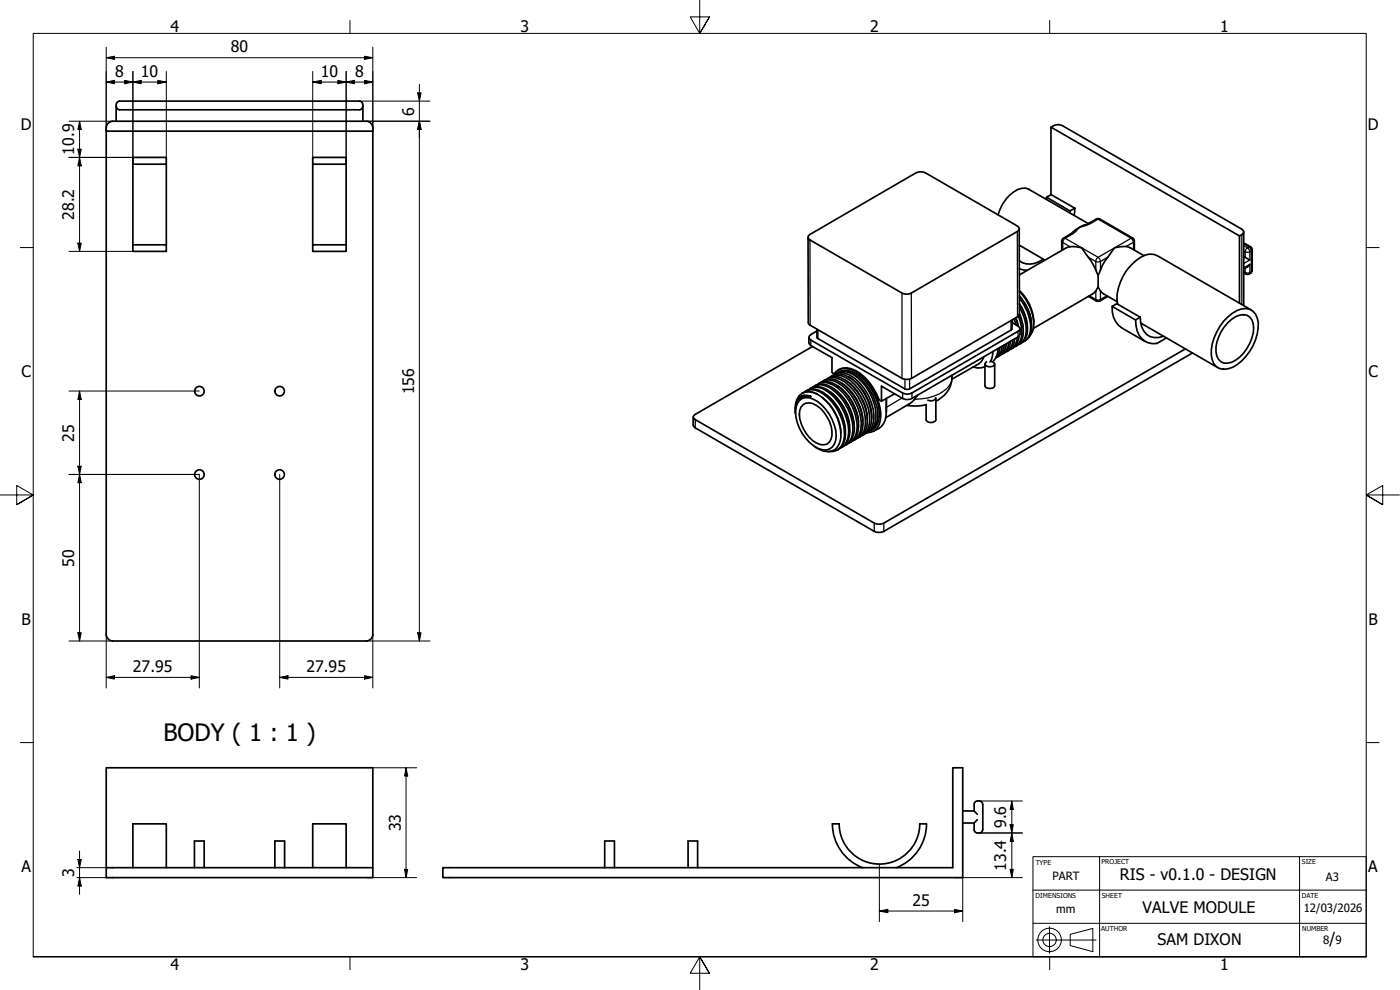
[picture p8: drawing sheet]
<svg xmlns="http://www.w3.org/2000/svg" width="420mm" height="297mm" viewBox="0 0 420 297" stroke-linecap="round" stroke-linejoin="round" font-family="sans-serif">
<!-- layer: Visible (ISO) -->
<g fill="none" stroke="#000" stroke-width=".51">
<path d="M31.9 39.4v150.9a2 2 0 0 0 2 2h76M34.9 31.4v5M34.9 32a.98 .98 0 0 0 1 .9M35.9 30.3h72a.98 .98 0 0 1 .9 1M35.9 30.3a.98 .98 0 0 0-1 1M108.8 32a.98 .98 0 0 1-.9 .9h-72M108.9 31.4v5M109.9 36.4h-76a2.23 2.23 0 0 0-2 3h80a2.27 2.27 0 0 0-2-3M111.9 39.4v150.9a2 2 0 0 1-2 2M315.4 38.1l56.6 32.7 1.1-.8v-.9l-.4-.3-53.7-31a3.1 3.1 0 0 0-3.6 .3v20.3M39.9 47.2h10v2.1h-10zM39.9 49.3v24.2"/>
<path d="M49.9 49.3v24.2M93.9 47.2h10v2.1h-10zM93.9 49.3v24.2M103.9 49.3v24.2M314.1 59.2l1.4-.8 7.1 4.1-1.5 .8zM314.1 59.2v.6M39.9 73.5h10v1.9h-10zM93.9 73.5h10v1.9h-10zM242.6 70.7l32.3-18.8a3.4 3.4 0 0 1 2.8 0l27.6 15.9 .6 .8-.6 .9-31.8 18.4a3.2 3.2 0 0 1-2.8 0l-27.6-15.9-.5-.4zM299.5 64.4a12.1 12.1 0 0 1 6-7.6l2.3-.4 1 .4 17.8 10.3M305.9 68.6l-.1 26.1-32.2 18.8a3.4 3.4 0 0 1-2.9 0l-28-16.3-.2-26M305.9 73.6l7.7 4.4"/>
<path d="M306.1 73.7l-.2 .1M313.1 77.8a6 6 0 0 1-7.2 .5M321.1 63.3v.6M322.6 62.5l-.2 2.1M339.9 71.4l-9.9-5.7h-.9a13.7 13.7 0 0 1-4.6 2.2l-5.6 3.8-.3 .6v2.8M339.9 71.4l.5 .9M340.4 72.3l.1 2.7M343.3 76.7l-4.1-2.4a7.3 7.3 0 0 0-4.7 0l-.4 .6a24.9 24.9 0 0 0-4.5 7.7M372 70.8v20.2M373.3 72.9l2.2 1.3 .3 .7M373.3 69.6v22.1M373.3 76.9l1.8 1.1"/>
<path d="M375.1 79.3l-.7 .8-1.1 .6M375.8 74.9v6.2l-.3 .7-.6 .4M303.7 96.8l2.2 1.4 .2 .5-.6 .7-31.8 18.5a2.75 2.75 0 0 1-2.8 0l-27.6-15.9-.5-.8 .2-.4 2.2-1.5M303.7 96v2.7l-.3 .3-30.9 17.8-.9-.1-26.4-15.2v-2.7M303.7 96.6l.1 .2M303.7 96.2l.3 .7M304.3 95.7l.6 1.8M304.8 95.4l.8 2.4M304.9 95.4l.7 2.5M305.6 94.9a9 9 0 0 1 .3 8l-.7 .8-.8 .4M305.9 94.4a9.7 9.7 0 0 1 .6 7.9l-.6 .8-1.1 .8M305.9 91.4a11.5 11.5 0 0 1 2 9.8 3.6 3.6 0 0 1-1.8 2"/>
<path d="M305.9 88.9a13.1 13.1 0 0 1 3.4 11.2 3.6 3.6 0 0 1-1.9 2.3M305.9 89.5a13.2 13.2 0 0 1 3.2 10.6 3.8 3.8 0 0 1-2.2 2.6M305.9 92.2a10.6 10.6 0 0 1 1.4 9.7l-.7 1-1 .5M305.9 87.4a13.6 13.6 0 0 1 4.1 11.6l-.9 1.8M305.9 87.2a13.6 13.6 0 0 1 4.4 9.4M305.9 88.8a14.1 14.1 0 0 1 3.5 7.3M305.9 91.1a14.5 14.5 0 0 1 2.3 6M305.9 94.2l.5 1 .6 2.8M305.9 82.5l14.6-8.3 1.4-.2 2.7 .3a39.5 39.5 0 0 1 5 8.3M305.9 80.6l1.2 .4 1.2 .1M306.1 98.6v1.7l-.5 .8-31.9 18.5a3.2 3.2 0 0 1-2.8 0l-6.4-3.7v4.5l4-2.2M326.6 88.9l2.5 1.4"/>
<path d="M329.6 86.1l-.7 1.2-1 .9-17.8 10.3M329.6 86.1l1.1 1.7 4.6 2.7M329.6 82.6v3.5M330.1 90.3h-1M332.5 88.9l-2.4 1.4M333.8 91.9a7 7 0 0 0 2.9 6.5l7 4.1M333.8 91.9l1.4-.8 7 4.1-1.4 .8zM335.4 91.3a14.6 14.6 0 0 1 8.2-14.7l1.3-.4 1.3 .1 1.1 .4 28.2 16.3M340.8 96a6.5 6.5 0 0 0 3.8 6.9l1.3 .2 1.3-.1 2.9-1.6M342.2 95.2a5.3 5.3 0 0 0 4.2 6.1h1.3l1.5-.4M342.4 97l23.2 13.3M367.2 96.4a9.9 9.9 0 0 1 6.7-3.8 4.6 4.6 0 0 1 3.7 5.9 15.3 15.3 0 0 1-7.7 11.7 4.3 4.3 0 0 1-5.6-1.1 10.4 10.4 0 0 1 .8-9.4z"/>
<path d="M368.5 96.8a6 6 0 0 1 5.8-2.2 3.8 3.8 0 0 1 1.9 3.9 12.4 12.4 0 0 1-6.6 10.2 3.2 3.2 0 0 1-4.7-3.1 12.5 12.5 0 0 1 3.6-8.8zM373.3 81.8l.8 .5 .8-.1M240.7 118a4.5 4.5 0 0 1 4.4 .2M241.4 117.7a5 5 0 0 1 6.2 1 15.2 15.2 0 0 1 5.7 13.1 4.1 4.1 0 0 1-4.7 3.7M241.8 117.3a5.3 5.3 0 0 1 6.5 1.4 15.4 15.4 0 0 1 5.3 13 4.1 4.1 0 0 1-2.4 3.3M242.6 117a5 5 0 0 1 6.4 1 15 15 0 0 1 5.4 13.6l-.9 1.8-1.5 1.1M242.8 101.2v1.7l.5 .8 6.4 3.6v4.5l.6 .3M243.1 116.6a5.2 5.2 0 0 1 6.5 1.4 14.9 14.9 0 0 1 5.3 12.9 4.1 4.1 0 0 1-2.4 3.4M243.4 119a3.4 3.4 0 0 0-2.9 .2M243.9 116.2a4.9 4.9 0 0 1 6.4 1.1 14.9 14.9 0 0 1 5.4 13.5l-.9 1.8-.9 .9-.6 .3M243.9 103.9l-35.2 20.4-.7 .8 .7 .8 53.7 31.1a3.4 3.4 0 0 0 2.8 0l90.5-52.3M244.3 115.9a5.2 5.2 0 0 1 6.7 1.3 15.4 15.4 0 0 1 5.2 13 4.3 4.3 0 0 1-2.5 3.3"/>
<path d="M245.1 118.2a4.2 4.2 0 0 0-4.6 0 4.2 4.2 0 0 0-1.8 4.2M245.1 118.2a14.6 14.6 0 0 1 7.1 13.8 3.9 3.9 0 0 1-5.8 3.1l-1.9-1.1M245.2 115.4a4.5 4.5 0 0 1 5.6 .6 14.8 14.8 0 0 1 6.2 14l-.6 1.4a3.2 3.2 0 0 1-1.8 1.6M245.6 115.2a3.7 3.7 0 0 1 4-.4 14.6 14.6 0 0 1 7.9 14.6 4.2 4.2 0 0 1-2.5 3.4M246.5 114.7a4.5 4.5 0 0 1 5.6 .6 15.4 15.4 0 0 1 6.3 13.3l-.4 1.4-.7 1.2-1.5 1.1M246.8 119.3a14.5 14.5 0 0 1 5.5 10.7M246.9 114.4a4.5 4.5 0 0 1 5.3 .3 15.2 15.2 0 0 1 6.6 13.9 4.5 4.5 0 0 1-2.5 3.5M247.8 113.9a5.2 5.2 0 0 1 6.3 1.2 14.9 14.9 0 0 1 5.4 13.5l-.9 1.8-1.4 1.2M248.1 118.5a14.5 14.5 0 0 1 5.5 9.6M248.2 113.7a4.4 4.4 0 0 1 5.4 .3 15.2 15.2 0 0 1 6.6 13.9 4.6 4.6 0 0 1-2.6 3.5M249 113.2a5.3 5.3 0 0 1 6.4 1.1 14.8 14.8 0 0 1 5.3 13.5l-.5 1.3a3.4 3.4 0 0 1-1.8 1.7M249.2 117.6a14.5 14.5 0 0 1 5.8 10"/>
<path d="M249.4 113a4.5 4.5 0 0 1 5.4 .2 15.2 15.2 0 0 1 6.6 14 4.5 4.5 0 0 1-2.6 3.4M250.1 112.6a4.1 4.1 0 0 1 5.4-1.7 15.8 15.8 0 0 1 8.7 15 4.1 4.1 0 0 1-4.1 3.9M250.3 112.4a4.7 4.7 0 0 1 5.7 .7 14.9 14.9 0 0 1 6 13.9l-.8 1.9-1.5 1.2M250.3 116.7a14.6 14.6 0 0 1 6 10.5M250.6 112.3a4.5 4.5 0 0 1 5.6 .1 15.2 15.2 0 0 1 6.6 14 4.7 4.7 0 0 1-2.8 3.5M251.3 111.8a5.5 5.5 0 0 1 6.3 1.3 15.1 15.1 0 0 1 5.8 12.6l-.3 1.3M251.4 111.8a4.6 4.6 0 0 1 5.4 .3 15.2 15.2 0 0 1 7 13.7 4 4 0 0 1-2.5 3.3M251.4 111.1a4.8 4.8 0 0 1 5.4 .1 16.5 16.5 0 0 1 7 8.7l.7 .5M251.4 115.7a14.5 14.5 0 0 1 6.2 11M252.5 114.9a14.3 14.3 0 0 1 6.5 11.4M253.5 114a14.4 14.4 0 0 1 6.8 11.8M254.6 113a14.5 14.5 0 0 1 7 12.4"/>
<path d="M266 119.6v4zM275.3 118.6l-1.6 2-7.9 4.7M280.8 119.4a1.45 1.45 0 0 1-2.4 .7M280.9 119.4v6.6a1.7 1.7 0 0 1-3 0v-4.7M285.7 112.6a7.9 7.9 0 0 1-4.8 7.8M295.3 107l-.9 1.6-.6 .5-8.1 4.7M295.6 110l-2.2 .4-1.4-.3M295.6 109.2v6.5a1.7 1.7 0 0 0 2.9 0v-6.5M297.5 108.4l.6 .2 .3 .4v.5a1.87 1.87 0 0 1-2.7-.1v-.4l.4-.4M298 105.5l-.4 2.2-.5 .9M299.6 104.6a6 6 0 0 1-1.7 4M300.1 104.2a4.2 4.2 0 0 1-1.1 3"/>
<path d="M300.8 103.9a4.4 4.4 0 0 1-2 3.5M301.4 103.5a4.2 4.2 0 0 1-2.2 3.7M302.1 103.1a4.5 4.5 0 0 1-2.5 3.9M302.8 102.7a4.1 4.1 0 0 1-2.3 3.7M303.3 102.3a4.3 4.3 0 0 1-2.4 3.9M304 102a4 4 0 0 1-2.2 3.6M304.5 101.6a4.2 4.2 0 0 1-2.3 3.9M305.4 101.2a4.2 4.2 0 0 1-2.3 3.7M305.8 100.9a4.2 4.2 0 0 1-2.3 3.8M357.9 105.9l-92.7 53.5a3.4 3.4 0 0 1-2.8 0l-53.7-31-.7-.8v-2.5M238.7 122.4a3.2 3.2 0 0 1 1.2-3.2 3.2 3.2 0 0 1 3.5-.2 3.5 3.5 0 0 0-4.6 3.2v1.9M238.7 122.4v.8"/>
<path d="M239.9 120.2a3.5 3.5 0 0 1 4.3-.4 12.9 12.9 0 0 1 6.6 12.3 3.5 3.5 0 0 1-5.3 2.4 12.7 12.7 0 0 1-6.6-12.2l.4-1.2zM241 121.4a3.5 3.5 0 0 1 4.1 .3 9.9 9.9 0 0 1 4.3 10 2.73 2.73 0 0 1-4.3 1.3 10.5 10.5 0 0 1-5.1-9.9l.4-1zM263.1 127a4.2 4.2 0 0 1-2.1 2.3M263.1 127l-1.3 1.5M266 123.6a5.6 5.6 0 0 1-3.9 5.9M277.9 121.5a14.8 14.8 0 0 1-5.7 .2M249.8 247.2a14.1 14.1 0 0 0 9.1 13.2M249.8 247.2h2M251.8 247.2a12.1 12.1 0 0 0 12.1 12.1 12.1 12.1 0 0 0 12.1-12.1M276 247.2h2M278.1 247.2a14.1 14.1 0 0 1-9.2 13.2M288.9 243.3h3.5"/>
<path d="M292.4 246.9v2a.98 .98 0 0 0 .9 1M292.4 241.3v2l.9 1M293.3 245.9l-.9 1h-3.5M293.3 249.9h.6M293.3 240.3h.6M293.3 240.3a.98 .98 0 0 0-.9 1M293.9 240.3a.98 .98 0 0 1 1 1M294.9 248.9a.98 .98 0 0 1-1 1M295 241.3v7.7M31.9 260.3h80v3h-80v-32.9h80v29.9M39.9 260.3v-13.1h10v13.1M58.4 260.3v-8h2.9v8"/>
<path d="M82.5 260.3v-8h2.9v8M93.9 260.3v-13.1h10v13.1M132.9 260.3h153v-29.9h3v32.9h-156zM181.5 260.3v-8h2.9v8M206.5 260.3v-8h2.9v8"/>
<circle cx="59.8" cy="117.4" r="1.43"/>
<circle cx="83.9" cy="117.4" r="1.43"/>
<circle cx="59.8" cy="142.4" r="1.43"/>
<circle cx="83.9" cy="142.4" r="1.43"/>
</g>
<!-- layer: Visible Narrow (ISO) -->
<g fill="none" stroke="#000" stroke-width=".38">
<path d="M243.1 72v25.6M305.3 69.5l.1 25.5M319.2 71.5h.5l-.7 .7v.6l-.4-.5M321.1 74l-2.1-1.2v2.1M326.6 77.2l2.3 1.3M326.8 67h.5M327.3 67l-3.4 1.2a3.5 3.5 0 0 1-2.3 2h-.2M327.3 67l2.3-1.2 9.9 5.7-9.9 5.7-9.9-5.7 2.2-1.3M328.9 78.5v2.5M329.1 65.7h1M329.2 77.5l.4-.3 .7 1.3h-1.4zM332.5 77.1l-2.2 1.4v2.5"/>
<path d="M337.9 74l2.3-1.3v2.2M339.9 71.4l-.4 .1 .7 1.2 .2-.4M340.4 74.9v.1M372.7 70.4v21M373.3 79l1.8-1v-2.4l.4-.3v6.2l-.4 .3v-2.5l-1.8 1.1M373.3 73.2l1.5 .9-.4 .2-1.1-.6M373.3 75.3l.4 .3M373.7 75.6v1.6l-.4 .2M374 74.7l.4-.4 .7 1.3h-1.4zM375.3 74l-.5 .1 .7 1.2 .3-.4M245.5 98.9v2.7M270.7 87.9v25.6"/>
<path d="M273.5 87.9l.1 25.6M303.4 96.2v2.8M305.5 99.4l.1 1.7M326.7 88.9l.1 .1M327 88.8l1.9 1M328.9 89.8l.2 .5M328.9 89.8l.4 .2 1-.2-.2 .5M328.9 87.3v2.5M330.3 87.3v2.5l1.9-1M332.4 88.9l-.1 .1M373.3 81.5l.4 .3M373.7 81.8l.2 .4"/>
<path d="M373.7 81.8h1.4l-.2 .4M373.7 80.4v1.4M375.8 81.1l-.5 .9M243.3 102v1.7M270.7 119.4l-4.7 2.8v1.4M270.9 117.9v1.7M271.6 113.8v2.9M273 113.7v3M273.7 117.9v1.7M285.8 113.3a7.1 7.1 0 0 1-5.8 5.6l-1.7 .5-3.8 .4M208.7 125.9v2.5M262.4 157v2.4"/>
<path d="M265.2 157v2.4"/>
</g>
<!-- layer: Centerline (ISO) -->
<g fill="none" stroke="#000" stroke-width=".3">
<path d="M105 6.1v3.9M210 0v10l-2.9-4.9h5.8l-2.9 4.9 2.9-4.9M315 6.1v3.9M6.1 74.3h3.9M410 74.3h3.9M0 148.5h10l-5-2.8v5.7l5-2.9-5 2.9M420 148.5h-10l5-2.8v5.7l-5-2.9 5 2.9M6.1 222.8h3.9M410 222.8h3.9M10 287.1v-277.1h400v277.1h-400h400M105 287.1v3.8M212.9 292l-2.9-4.9 2.9 4.9h-5.8l2.9-4.9v9.9"/>
<path d="M315 287.1v3.8"/>
</g>
<!-- layer: Title (ISO) -->
<g fill="none" stroke="#000" stroke-width=".3">
<path d="M330 257h-20v30.1h20M390 257h20v30.1h-80M310 277h100M310 267.1h20v20M315 278.1v4h13.9M410 267.1h-80v-10.1h60v30.1M311 282.1h4v4M321.2 280.3l6.8-1.7v6.9l-6.8-1.8z"/>
<circle cx="315" cy="282" r="3.5"/>
<circle cx="315" cy="282" r="2"/>
</g>
<!-- layer: Dimension (ISO) -->
<g fill="none" stroke="#000" stroke-width=".3">
<path d="M31.9 17.3l2.5-.4v.9zM31.9 17.3h80M31.9 14.1v25.3M109.4 16.9l2.5 .4-2.5 .5zM111.9 14.1v25.3M20.7 36.4h13.2M23.9 36.4l.5 2.4h-1zM23.9 36.4v39M31.9 24.6l2.5-.5v1zM31.9 24.6h18M37.4 24.1l2.5 .5-2.5 .5zM39.9 24.6l2.5-.5v1z"/>
<path d="M39.9 21.4v27.9M47.4 24.1l2.5 .5-2.5 .5zM49.9 21.4v27.9M93.9 24.6l2.5-.5v1zM93.9 24.6h18M93.9 21.4v27.9M101.4 24.1l2.5 .5-2.5 .5zM103.9 24.6l2.5-.5v1zM103.9 21.4v27.9M107.9 30.3h21.1M109.4 24.1l2.5 .5-2.5 .5zM109.9 36.4h19.1"/>
<path d="M125.3 27.9h1.1l-.5 2.4zM125.9 36.4l.5 2.4h-1.1zM125.9 25.3v167M20.7 47.2h19.2M23.4 44.8h1l-.5 2.4zM23.9 47.2l.5 2.6h-1zM20.7 75.4h19.2M23.4 72.9h1l-.5 2.5zM20.7 117.3h39.1M23.9 117.3l.5 2.6h-1zM23.9 117.3v75M23.4 139.9h1l-.5 2.5z"/>
<path d="M20.7 142.4h39.1v64M23.9 142.4l.5 2.4h-1zM83.9 142.4v64M20.7 192.3h13.2M23.4 189.9h1l-.5 2.4zM31.9 190.4v16M109.9 192.3h19.1M111.9 190.4v16M125.3 189.9h1.1l-.5 2.4zM31.9 203.2l2.5-.5v1.1zM31.9 203.2h27.9M57.3 202.7l2.5 .5-2.5 .6z"/>
<path d="M83.9 203.2l2.5-.5v1.1zM83.9 203.2h28M109.4 202.7l2.5 .5-2.5 .6zM111.9 230.4h13.1M121.9 230.4l.5 2.4h-1zM121.9 230.4v32.9M23.4 257.9h1l-.5 2.4zM23.9 255.3v13M263.9 259.3v17.2M293.9 249.9h12.9M293.9 240.3h12.9M303.1 247.4h1l-.4 2.5z"/>
<path d="M303.7 249.9l.4 2.6h-1zM303.7 240.3l.4 2.6h-1zM303.7 240.3v23M23.1 263.3h10.8M23.1 260.3h10.8M23.9 263.3l.5 2.6h-1zM109.9 263.3h15.1M121.4 260.8h1l-.5 2.5zM263.9 273.4l2.5-.6v1.1zM263.9 273.4h25M286.4 272.8l2.5 .6-2.5 .5zM287 263.3h19.8"/>
<path d="M288.9 263.3v13.2M303.1 260.8h1l-.4 2.5z"/>
</g>
<g fill="#000">
<path d="M31.9 17.3l2.5-.4v.9zM109.4 16.9l2.5 .4-2.5 .5zM23.9 36.4l.5 2.4h-1zM31.9 24.6l2.5-.5v1zM37.4 24.1l2.5 .5-2.5 .5zM39.9 24.6l2.5-.5v1zM47.4 24.1l2.5 .5-2.5 .5zM93.9 24.6l2.5-.5v1zM101.4 24.1l2.5 .5-2.5 .5zM103.9 24.6l2.5-.5v1zM109.4 24.1l2.5 .5-2.5 .5zM125.3 27.9h1.1l-.5 2.4z"/>
<path d="M125.9 36.4l.5 2.4h-1.1zM23.4 44.8h1l-.5 2.4zM23.9 47.2l.5 2.6h-1zM23.4 72.9h1l-.5 2.5zM23.9 117.3l.5 2.6h-1zM23.4 139.9h1l-.5 2.5zM23.9 142.4l.5 2.4h-1zM23.4 189.9h1l-.5 2.4zM125.3 189.9h1.1l-.5 2.4zM31.9 203.2l2.5-.5v1.1zM57.3 202.7l2.5 .5-2.5 .6zM83.9 203.2l2.5-.5v1.1z"/>
<path d="M109.4 202.7l2.5 .5-2.5 .6zM121.9 230.4l.5 2.4h-1zM23.4 257.9h1l-.5 2.4zM303.1 247.4h1l-.4 2.5zM303.7 249.9l.4 2.6h-1zM303.7 240.3l.4 2.6h-1zM23.9 263.3l.5 2.6h-1zM121.4 260.8h1l-.5 2.5zM263.9 273.4l2.5-.6v1.1zM286.4 272.8l2.5 .6-2.5 .5zM303.1 260.8h1l-.4 2.5z"/>
</g>
<text font-size="7.2" x="49" y="222.4">BODY ( 1 : 1 )</text>
<g font-size="4.8">
<text x="51.2" y="9.6">4</text>
<text x="156.2" y="9.6">3</text>
<text x="261.2" y="9.6">2</text>
<text x="366.2" y="9.6">1</text>
<text x="69.3" y="15.7">80</text>
<text x="34.5" y="23">8</text>
<text x="42.2" y="23">10</text>
<text x="96.3" y="23">10</text>
<text x="106.6" y="23">8</text>
<text x="124.3" y="34.7" transform="rotate(-90 124.3 34.7)">6</text>
<text x="6.2" y="38.9">D</text>
<text x="410.5" y="38.9">D</text>
<text x="22.3" y="46.5" transform="rotate(-90 22.3 46.5)">10.9</text>
<text x="22.3" y="66" transform="rotate(-90 22.3 66)">28.2</text>
<text x="6.4" y="113.1">C</text>
<text x="410.7" y="113.1">C</text>
<text x="124.3" y="118.3" transform="rotate(-90 124.3 118.3)">156</text>
<text x="22.3" y="132.5" transform="rotate(-90 22.3 132.5)">25</text>
<text x="22.3" y="170" transform="rotate(-90 22.3 170)">50</text>
<text x="6.4" y="187.4">B</text>
<text x="410.7" y="187.4">B</text>
<text x="39.9" y="201.7">27.95</text>
<text x="91.9" y="201.7">27.95</text>
<text x="120.3" y="249.5" transform="rotate(-90 120.3 249.5)">33</text>
<text x="302" y="248.5" transform="rotate(-90 302 248.5)">9.6</text>
<text x="6.4" y="261.7">A</text>
<text x="22.3" y="263.1" transform="rotate(-90 22.3 263.1)">3</text>
<text x="302" y="261.3" transform="rotate(-90 302 261.3)">13.4</text>
<text x="410.7" y="261.7">A</text>
<text x="336.1" y="264.1">RIS - v0.1.0 - DESIGN</text>
<text x="273.8" y="271.8">25</text>
<text x="342.9" y="273.8">VALVE MODULE</text>
<text x="347.4" y="283.6">SAM DIXON</text>
<text x="399" y="283.4">/</text>
<text x="51.2" y="290.9">4</text>
<text x="156.2" y="290.9">3</text>
<text x="261.2" y="290.9">2</text>
<text x="366.2" y="290.9">1</text>
</g>
<g font-size="3.4">
<text x="315.9" y="264.1">PART</text>
<text x="397.9" y="264.2">A3</text>
<text x="317" y="274">mm</text>
<text x="391.3" y="273.6">12/03/2026</text>
<text x="397.1" y="283.4">8</text>
<text x="400.8" y="283.4">9</text>
</g>
<g font-size="2">
<text x="310.8" y="259.6">TYPE</text>
<text x="330.6" y="259.3">PROJECT</text>
<text x="390.7" y="259.4">SIZE</text>
<text x="310.8" y="269.3">DIMENSIONS</text>
<text x="330.6" y="269.4">SHEET</text>
<text x="390.7" y="269.3">DATE</text>
<text x="330.5" y="279.3">AUTHOR</text>
<text x="390.8" y="279.3">NUMBER</text>
</g>
</svg>
